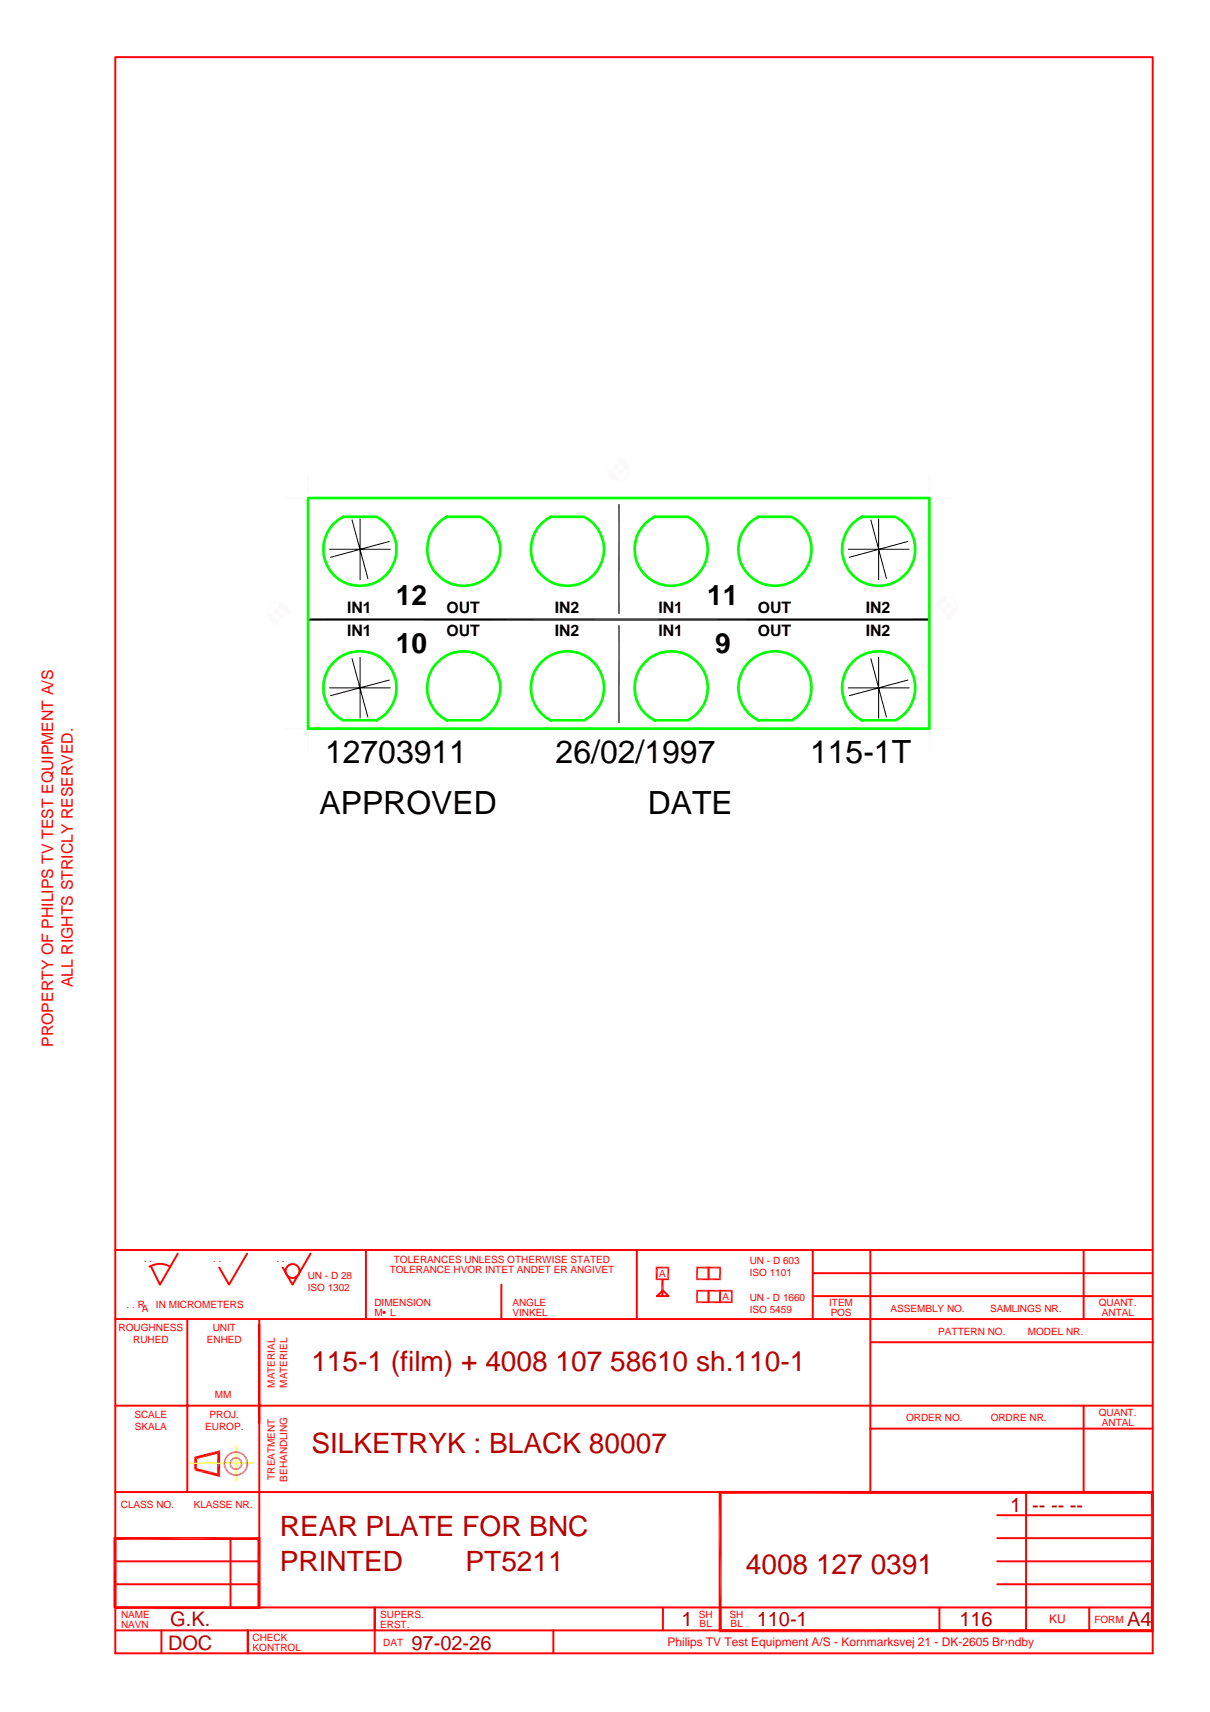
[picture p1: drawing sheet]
<svg xmlns="http://www.w3.org/2000/svg" width="210mm" height="297mm" viewBox="0 0 210 297" stroke-linecap="round" stroke-linejoin="round" font-family="sans-serif">
<path d="M49.4 86.4h3.2M53.4 82.4v3.2M49.4 126.4h3.2M53.4 127.2v3.2" fill="none" stroke="#fafafa" stroke-width=".25"/>
<g fill="#fafafa">
<path d="M46.4 106.5h1l-1 .5z"/>
<path d="M46.4 107l1-.5v.3z"/>
<path d="M46.4 107l1-.2-.7 .7z"/>
<path d="M46.7 107.5l.7-.7 .1 .2z"/>
<path d="M46.7 107.5l.8-.5-.6 .9z"/>
<path d="M47.5 107l.2 .2-.8 .7z"/>
<path d="M47.7 107.2l-.3 1-.5-.3z"/>
<path d="M47.7 107.2l.2 .1-.5 .9z"/>
<path d="M47.9 107.3v1.1l-.5-.2z"/>
<path d="M47.9 107.3l.2 .1-.2 1z"/>
<path d="M48.1 107.4l.3 1.1-.5-.1z"/>
<path d="M48.1 107.4l.3 .1v1z"/>
<path d="M49.4 106.5l.9-.6 .1 .6z"/>
<path d="M49.4 106.2l.9-.3-.9 .6z"/>
<path d="M49.4 106.2l.7-.7 .2 .4z"/>
<path d="M49.2 106l.9-.5-.7 .7z"/>
<path d="M49.8 105.1l.3 .4-.9 .5z"/>
<path d="M49.8 105.1l-.6 .9-.1-.2z"/>
<path d="M49.4 104.8l.4 .3-.7 .7z"/>
<path d="M49.4 104.8l-.3 1-.2-.2z"/>
<path d="M48.9 104.5l.5 .3-.5 .8z"/>
<path d="M48.9 104.5v1.1l-.3-.1z"/>
<path d="M48.4 104.5h.5l-.3 1z"/>
<path d="M48.4 104.5l.2 1h-.2z"/>
<path d="M48.4 106.5l.4 .9-.4 .1z"/>
<path d="M48.4 106.5l.7 .7-.3 .2z"/>
<path d="M48.4 106.5l.9 .4-.2 .3z"/>
<path d="M48.4 106.5h1l-.1 .4z"/>
<path d="M48 105.6l.4-.1v1z"/>
<path d="M47.7 105.8l.3-.2 .4 .9z"/>
<path d="M47.7 105.8l.7 .7-.9-.4z"/>
<path d="M47.5 106.1l.9 .4h-1z"/>
<path d="M48.4 108.4h.5z"/>
<path d="M48.4 108.4l.5-.1z"/>
<path d="M48.9 108.3l.5-.1z"/>
<path d="M48.9 108.3l.5-.2z"/>
<path d="M49.4 108.1l.4-.2z"/>
<path d="M49.7 107.9l.4-.4z"/>
<path d="M50 107.4l.1 .1-.4 .4z"/>
<path d="M50.3 107l-.2 .5-.1-.1z"/>
<path d="M50.2 107l-.2 .4z"/>
<path d="M50.4 106.5l-.1 .5z"/>
<path d="M50.3 106.5l-.1 .5z"/>
<path d="M47.9 104.5h.5z"/>
<path d="M47.4 104.8l.5-.3z"/>
<path d="M47.4 104.8l.5-.2z"/>
<path d="M46.9 105.1l.5-.3z"/>
<path d="M46.9 105.1l.5-.3-.4 .3z"/>
<path d="M46.9 105.1h.1l-.3 .4z"/>
<path d="M46.7 105.5l.3-.4-.3 .4z"/>
<path d="M46.7 105.5l-.3 .4z"/>
<path d="M46.7 105.5l-.2 .5-.1-.1z"/>
<path d="M46.4 105.9l.1 .1-.1 .5z"/>
<path d="M46.5 106l-.1 .5z"/>
<path d="M105.3 81.5h1l-1 .5z"/>
<path d="M105.3 82l1-.5v.2z"/>
<path d="M105.3 82l1-.3-.8 .8z"/>
<path d="M106.3 81.7l.1 .3-.9 .5z"/>
<path d="M105.5 82.5l.9-.5-.5 .9z"/>
<path d="M106.4 82l.2 .2-.7 .7z"/>
<path d="M106.6 82.2l-.3 1-.4-.3z"/>
<path d="M106.6 82.2l.2 .2-.5 .8z"/>
<path d="M106.8 82.4v1l-.5-.2z"/>
<path d="M106.8 82.4l.2 .1-.2 .9z"/>
<path d="M107 82.5l.3 1-.5-.1z"/>
<path d="M107 82.5h.3v1z"/>
<path d="M108.3 81.5l.9-.5 .1 .5z"/>
<path d="M108.2 81.2l1-.2-.9 .5z"/>
<path d="M108.2 81.2l.8-.7 .2 .5z"/>
<path d="M108.1 81l.9-.5-.8 .7z"/>
<path d="M108.7 80.1l.3 .4-.9 .5z"/>
<path d="M108 80.8l.7-.7-.6 .9z"/>
<path d="M108.3 79.7l.4 .4-.7 .7z"/>
<path d="M108.3 79.7l-.3 1.1-.2-.2z"/>
<path d="M107.8 79.6l.5 .1-.5 .9z"/>
<path d="M107.8 79.6v1l-.3-.1z"/>
<path d="M107.3 79.5l.5 .1-.3 .9z"/>
<path d="M107.3 79.5l.2 1h-.2z"/>
<path d="M107.3 81.5l.4 .9-.4 .1z"/>
<path d="M107.3 81.5l.7 .7-.3 .2z"/>
<path d="M107.3 81.5l.9 .4-.2 .3z"/>
<path d="M107.3 81.5h1l-.1 .4z"/>
<path d="M106.9 80.5h.4v1z"/>
<path d="M106.6 80.8l.3-.3 .4 1z"/>
<path d="M106.6 80.8l.7 .7-1-.4z"/>
<path d="M106.3 81.1l1 .4h-1z"/>
<path d="M107.3 83.4h.5z"/>
<path d="M107.3 83.4l.5-.1z"/>
<path d="M107.8 83.3l.5-.1z"/>
<path d="M107.8 83.3l.4-.2 .1 .1z"/>
<path d="M108.2 83.1l.5-.2-.4 .3z"/>
<path d="M108.2 83.1l.4-.3 .1 .1z"/>
<path d="M108.6 82.8l.4-.3-.3 .4z"/>
<path d="M108.9 82.5h.1l-.4 .3z"/>
<path d="M109.2 82l-.2 .5h-.1z"/>
<path d="M109.1 82l-.2 .5z"/>
<path d="M109.3 81.5l-.2 .5z"/>
<path d="M109.2 81.5l-.1 .5z"/>
<path d="M106.8 79.6l.5-.1z"/>
<path d="M106.8 79.6h.5z"/>
<path d="M106.3 79.7l.5-.1z"/>
<path d="M106.3 79.7l.5-.1-.5 .2z"/>
<path d="M105.9 80.1l.4-.4v.1z"/>
<path d="M105.9 80.1l.4-.3z"/>
<path d="M105.9 80.1l-.4 .4z"/>
<path d="M105.9 80.1l-.3 .4h-.1z"/>
<path d="M105.5 80.5h.1l-.3 .5z"/>
<path d="M105.6 80.5l-.3 .5z"/>
<path d="M105.3 81v.5z"/>
<path d="M105.4 81l-.1 .5z"/>
</g>
<path d="M57.2 95.3h10.5M61.1 90.2l2.7 10.2M62.5 90.1v10.5M67.5 93.9l-10.2 2.8" fill="none" stroke="#000" stroke-width=".17"/>
<g fill="#fafafa">
<path d="M165.2 105.5h1l-.1 .5z"/>
<path d="M165.2 105.5l.9 .5-1-.3z"/>
<path d="M165.1 105.7l1 .3-.2 .5z"/>
<path d="M165.1 105.7l.8 .8-.9-.5z"/>
<path d="M165 106l.9 .5-.3 .4z"/>
<path d="M165 106l.6 .9-.7-.7z"/>
<path d="M164.9 106.2l.7 .7-.4 .3z"/>
<path d="M164.7 106.4l.2-.2 .3 1z"/>
<path d="M164.7 106.4l.5 .8-.5 .2z"/>
<path d="M164.4 106.5l.3-.1v1z"/>
<path d="M164.4 106.5l.3 .9-.5 .1z"/>
<path d="M164.2 106.5h.2l-.2 1z"/>
<path d="M162.2 105l1 .5h-1z"/>
<path d="M162.2 105l1 .2v.3z"/>
<path d="M162.4 104.5l.8 .7-1-.2z"/>
<path d="M162.4 104.5l.9 .5-.1 .2z"/>
<path d="M162.8 104.1l.5 .9-.9-.5z"/>
<path d="M162.8 104.1l.6 .7-.1 .2z"/>
<path d="M162.8 104.1l.4-.4 .2 1.1z"/>
<path d="M163.2 103.7l.5 .9-.3 .2z"/>
<path d="M163.2 103.7l.5-.2v1.1z"/>
<path d="M163.7 103.5l.2 1-.2 .1z"/>
<path d="M163.7 103.5h.5l-.3 1z"/>
<path d="M164.2 103.5v1h-.3z"/>
<path d="M164.2 105.5v1l-.4-.1z"/>
<path d="M163.4 106.2l.8-.7-.4 .9z"/>
<path d="M163.2 105.9l1-.4-.8 .7z"/>
<path d="M163.2 105.5h1l-1 .4z"/>
<path d="M164.2 104.5h.3l-.3 1z"/>
<path d="M164.5 104.5l.4 .3-.7 .7z"/>
<path d="M164.2 105.5l.7-.7 .2 .3z"/>
<path d="M164.2 105.5l.9-.4 .1 .4z"/>
<path d="M163.7 107.4h.5z"/>
<path d="M163.7 107.3l.5 .1z"/>
<path d="M163.2 107.2l.5 .2z"/>
<path d="M163.2 107.1l.5 .2-.5-.1z"/>
<path d="M162.8 106.9l.4 .2v.1z"/>
<path d="M162.8 106.9l.4 .2z"/>
<path d="M162.4 106.5l.4 .4z"/>
<path d="M162.4 106.5h.1l.3 .3z"/>
<path d="M162.2 106l.3 .5h-.1z"/>
<path d="M162.2 106l.3 .5z"/>
<path d="M162.2 105.5l.1 .5z"/>
<path d="M164.2 103.5h.5z"/>
<path d="M164.2 103.6l.5-.1z"/>
<path d="M164.7 103.5l.5 .2z"/>
<path d="M164.7 103.6l.5 .1-.1 .1z"/>
<path d="M165.2 103.7l.4 .4-.5-.3z"/>
<path d="M165.1 103.8l.5 .3z"/>
<path d="M165.5 104.1l.4 .4z"/>
<path d="M165.5 104.1l.4 .4h-.1z"/>
<path d="M165.8 104.5h.1l.2 .5z"/>
<path d="M165.8 104.5l.3 .5z"/>
<path d="M166 105l.2 .5z"/>
</g>
<path d="M161.2 82.4v3.2M162 86.4h3.2M161.2 127.2v3.2M162 126.4h3.2" fill="none" stroke="#fafafa" stroke-width=".25"/>
<path d="M20 9.9h180v277h-180zM20 216.9h180M20 228.9h180M32.5 228.9v30M45 228.9v50M20 258.9h180M20 243.9h180M20 278.9h180M20 270.9h25M20 274.9h25M20 282.9h180" fill="none" stroke="#f00" stroke-width=".34"/>
<g fill="#f00">
<path d="M19.9 278.7h24.8l-24.8 .5z"/>
<path d="M19.9 279.2l24.8-.5 .5 .5z"/>
<path d="M44.7 267.2l.5 12-.5-.5z"/>
<path d="M45.2 266.7v12.5l-.5-12z"/>
<path d="M20.2 267.2l25-.5-.5 .5z"/>
<path d="M19.7 266.7h25.5l-25 .5z"/>
<path d="M19.7 266.7l.5 .5v11.8z"/>
<path d="M19.7 266.7l.5 12.3h-.5z"/>
</g>
<path d="M40 266.9v12M28 282.9v4M43 282.9v4v-4" fill="none" stroke="#f00" stroke-width=".34"/>
<g fill="#f00">
<path d="M34 254.7l3.7 .9-3.8-.4z"/>
<path d="M33.9 255.2l3.8 .4 .5 .7z"/>
<path d="M37.7 252.3l.5 4-.5-.7z"/>
<path d="M38.2 251.6v4.7l-.5-4z"/>
<path d="M34.2 253.1l4-1.5-.5 .7z"/>
<path d="M33.7 252.8l4.5-1.2-4 1.5z"/>
<path d="M33.7 252.8l.5 .3v1.9z"/>
<path d="M33.7 252.8l.5 2.2h-.5z"/>
</g>
<g fill="none" stroke="#ff0" stroke-width=".25">
<path d="M33 253.9h1.1M34.4 253.9h.2M34.9 253.9h1.2M36.4 253.9h.2M36.9 253.9h1.2M38.4 253.9h.2M38.9 253.9h1.2M40.4 253.9h.2M40.9 253.9h1.2M41 250.9v.6M41 251.8v.2M41 252.3v1.2"/>
<path d="M41 253.8v.2M41 254.3v1.2M41 255.7v.3M41 256.3v.6M42.4 253.9h.2M42.9 253.9h1.1"/>
</g>
<g fill="#dd6e6e">
<path d="M43 253.4l.1 .5h-.3z"/>
<path d="M42.7 253.5l.3-.1-.2 .5z"/>
<path d="M42.8 252.9l.2 .5-.3 .1z"/>
<path d="M42.5 253l.3-.1-.1 .6z"/>
<path d="M42.5 252.4l.3 .5-.3 .1z"/>
<path d="M42.5 252.4v.6l-.3-.4z"/>
<path d="M42 252.1l.5 .3-.3 .2z"/>
<path d="M42 252.1l.2 .5-.3-.3z"/>
<path d="M41.5 251.9l.5 .2-.1 .2z"/>
<path d="M41.5 251.9l.4 .4-.5-.1z"/>
<path d="M40.9 251.8l.6 .1-.1 .3z"/>
<path d="M40.9 251.8l.5 .4-.5-.1z"/>
<path d="M40.4 251.9l.5-.1v.3z"/>
<path d="M40.4 251.9l.5 .2-.5 .1z"/>
<path d="M39.8 252.1l.6-.2v.3z"/>
<path d="M39.8 252.1l.6 .1-.4 .1z"/>
<path d="M39.4 252.4l.4-.3 .2 .2z"/>
<path d="M39.4 252.4l.6-.1-.4 .3z"/>
<path d="M39.4 252.4l.2 .2-.5 .3z"/>
<path d="M39.1 252.9l.5-.3-.3 .4z"/>
<path d="M39.1 252.9l.2 .1-.4 .4z"/>
<path d="M38.9 253.4l.4-.4-.1 .5z"/>
<path d="M38.9 253.4l.3 .1-.4 .4z"/>
<path d="M39.2 253.5l-.1 .4h-.3z"/>
<path d="M38.8 253.9h.3l-.2 .6z"/>
<path d="M39.1 253.9l.1 .5-.3 .1z"/>
<path d="M38.9 254.5l.3-.1-.1 .6z"/>
<path d="M39.2 254.4l.1 .5-.2 .1z"/>
<path d="M39.1 255l.2-.1 .1 .6z"/>
<path d="M39.3 254.9l.3 .4-.2 .2z"/>
<path d="M39.6 255.3l.2 .5-.4-.3z"/>
<path d="M39.6 255.3l.4 .3-.2 .2z"/>
<path d="M40 255.6l.4 .4-.6-.2z"/>
<path d="M40 255.6l.4 .1v.3z"/>
<path d="M40.4 255.7l.5 .4-.5-.1z"/>
<path d="M40.4 255.7l.5 .1v.3z"/>
<path d="M40.9 255.8l.6 .2-.6 .1z"/>
<path d="M40.9 255.8l.5-.1 .1 .3z"/>
<path d="M41.4 255.7l.6 .1-.5 .2z"/>
<path d="M41.4 255.7l.5-.1 .1 .2z"/>
<path d="M41.9 255.6l.6-.1-.5 .3z"/>
<path d="M41.9 255.6l.3-.3 .3 .2z"/>
<path d="M42.2 255.3l.6-.3-.3 .5z"/>
<path d="M42.5 254.9l.3 .1-.6 .3z"/>
<path d="M42.5 254.9l.5-.4-.2 .5z"/>
<path d="M42.7 254.4l.3 .1-.5 .4z"/>
<path d="M43.1 253.9l-.1 .6-.3-.1z"/>
<path d="M42.8 253.9h.3l-.4 .5z"/>
<path d="M42 253.5l.1 .4h-.3z"/>
<path d="M41.7 253.6l.3-.1-.2 .4z"/>
<path d="M41.7 253.1l.3 .4-.3 .1z"/>
<path d="M41.7 253.1v.5l-.2-.2z"/>
<path d="M41.4 252.9l.3 .2-.2 .3z"/>
<path d="M41.4 252.9l.1 .5-.3-.3z"/>
<path d="M40.9 252.8l.5 .1-.2 .2z"/>
<path d="M40.9 252.8l.3 .3h-.3z"/>
<path d="M40.5 252.9l.4-.1v.3z"/>
<path d="M40.5 252.9l.4 .2h-.3z"/>
<path d="M40.1 253.1l.4-.2 .1 .2z"/>
<path d="M40.1 253.1h.5l-.3 .3z"/>
<path d="M40.1 253.1l.2 .3-.4 .1z"/>
<path d="M39.9 253.5l.4-.1-.2 .2z"/>
<path d="M39.9 253.5l.2 .1-.3 .3z"/>
<path d="M39.8 253.9l.3-.3v.3z"/>
<path d="M39.8 253.9h.3l-.2 .5z"/>
<path d="M40.1 253.9v.4l-.2 .1z"/>
<path d="M39.9 254.4l.2-.1v.4z"/>
<path d="M40.1 254.3l.2 .2-.2 .2z"/>
<path d="M40.3 254.5l.2 .5-.4-.3z"/>
<path d="M40.3 254.5l.3 .2-.1 .3z"/>
<path d="M40.6 254.7l.3 .4-.4-.1z"/>
<path d="M40.6 254.7l.3 .1v.3z"/>
<path d="M40.9 254.8l.5 .2-.5 .1z"/>
<path d="M40.9 254.8l.3-.1 .2 .3z"/>
<path d="M41.2 254.7h.5l-.3 .3z"/>
<path d="M41.2 254.7l.3-.2 .2 .2z"/>
<path d="M41.5 254.5l.5-.1-.3 .3z"/>
<path d="M41.7 254.3l.3 .1-.5 .1z"/>
<path d="M41.7 254.3l.4-.4-.1 .5z"/>
<path d="M41.8 253.9h.3l-.4 .4z"/>
</g>
<path d="M25.9 219.8a3.7 3.7 0 0 1 3.7 0M30.8 217.5l-3.1 5.4-1.6-3.3M42.9 217.5l-3.2 5.4-1.7-3M53.9 217.5l-3.2 5.4-1.7-3M63.5 216.9v12M151 216.9v42M51.5 221.5a1.21 1.21 0 0 0-.3-2.1 1.21 1.21 0 0 0-1.7 1.2 1.21 1.21 0 0 0 1.8 1M87 222.9v6M151 247.9h49M65 282.9v-4v8" fill="none" stroke="#f00" stroke-width=".34"/>
<g fill="#f00">
<path d="M199.6 259.2l.6 24-.6-.5z"/>
<path d="M199.6 259.2l.6-.5v24.5z"/>
<path d="M125.2 259.2l75-.5-.6 .5z"/>
<path d="M124.7 258.7h75.5l-75 .5z"/>
<path d="M124.7 258.7l.5 .5v23.5z"/>
<path d="M124.7 258.7l.5 24-.5 .5z"/>
<path d="M124.7 283.2l.5-.5h74.4z"/>
<path d="M124.7 283.2l74.9-.5 .6 .5z"/>
</g>
<g fill="none" stroke="#f00" stroke-width=".34">
<path d="M110.5 216.9v12M141 224.9h59M141 220.9h59M151.1 232.9h48.9M178 258.9v24M188 243.9v15M115 278.9v4M125 278.9v4M163 278.9v4M173 266.9h27M173 270.9h27M173 274.9h27"/>
<path d="M173 262.9h27M189 278.9v4M96 282.9v4"/>
</g>
<path d="M122.9 219.8v2.3" fill="none" stroke="#f00" stroke-width=".3"/>
<path d="M121.1 220.1l2-.3-.3 .3z" fill="#f00"/>
<path d="M120.8 219.9h2.3M120.9 219.8v2.3" fill="none" stroke="#f00" stroke-width=".3"/>
<path d="M120.8 222.1l.3-.3h1.7z" fill="#f00"/>
<path d="M124.9 219.8v2.3M120.8 222h2.3" fill="none" stroke="#f00" stroke-width=".3"/>
<path d="M123.1 220.1l2-.3-.3 .3z" fill="#f00"/>
<path d="M122.8 219.9h2.3M122.9 219.8v2.3" fill="none" stroke="#f00" stroke-width=".3"/>
<path d="M123.1 221.8h1.7l-2 .3z" fill="#f00"/>
<path d="M122.8 222h2.3" fill="none" stroke="#f00" stroke-width=".3"/>
<path d="M124.8 224.1l.3 2-.3-.3z" fill="#f00"/>
<path d="M124.9 223.8v2.3" fill="none" stroke="#f00" stroke-width=".3"/>
<path d="M123.1 224.1l2-.3-.3 .3z" fill="#f00"/>
<path d="M122.8 224h2.3" fill="none" stroke="#f00" stroke-width=".3"/>
<path d="M122.8 223.8l.3 .3v1.7z" fill="#f00"/>
<path d="M122.9 223.8v2.3" fill="none" stroke="#f00" stroke-width=".3"/>
<path d="M123.1 225.8h1.7l-2 .3z" fill="#f00"/>
<path d="M122.8 225.9h2.3" fill="none" stroke="#f00" stroke-width=".3"/>
<path d="M122.8 224.1l.3 2-.3-.3z" fill="#f00"/>
<path d="M122.9 223.8v2.3" fill="none" stroke="#f00" stroke-width=".3"/>
<path d="M121.1 224.1l2-.3-.3 .3z" fill="#f00"/>
<path d="M120.8 224h2.3" fill="none" stroke="#f00" stroke-width=".3"/>
<path d="M120.8 223.8l.3 .3v1.7z" fill="#f00"/>
<path d="M120.9 223.8v2.3" fill="none" stroke="#f00" stroke-width=".3"/>
<path d="M120.8 226.1l.3-.3h1.7z" fill="#f00"/>
<path d="M113.7 219.9h2.4M115.9 219.8v2.3M113.7 222h2.4M120.8 225.9h2.3" fill="none" stroke="#f00" stroke-width=".3"/>
<path d="M114.9 221.9v3" fill="none" stroke="#f00" stroke-width=".38"/>
<path d="M113.9 219.8v2.3M115 223.9l1 1h-2z" fill="none" stroke="#f00" stroke-width=".34"/>
<path d="M114.1 220.1l2-.3-.3 .3z" fill="#f00"/>
<path d="M126.9 223.8v2.3" fill="none" stroke="#f00" stroke-width=".3"/>
<path d="M126.8 224.1l.3 2-.3-.3z" fill="#f00"/>
<path d="M124.8 225.9h2.3M124.9 223.8v2.3" fill="none" stroke="#f00" stroke-width=".3"/>
<path d="M124.8 223.8l.3 .3v1.7z" fill="#f00"/>
<path d="M124.8 224h2.3" fill="none" stroke="#f00" stroke-width=".3"/>
<path d="M141 216.9v12M188 216.9v12" fill="none" stroke="#f00" stroke-width=".34"/>
<path d="M53.4 107.5h107.8" fill="none" stroke="#000" stroke-width=".38"/>
<path d="M107.4 87.5v19M107.4 108.5v17" fill="none" stroke="#000" stroke-width=".21"/>
<g fill="none" stroke="#0f0" stroke-width=".47">
<path d="M53.4 86.4h107.8v40h-107.8zM57.9 90.8l1.6-1.1h5.8a6.3 6.3 0 0 1 2.4 9.1 6.3 6.3 0 0 1-9.3 1.4 6.3 6.3 0 0 1-.5-9.4zM76 90.8l.7-.6 .8-.5h5.8a6.3 6.3 0 0 1 2.4 9.1 6.3 6.3 0 0 1-9.3 1.4 6.3 6.3 0 0 1-.4-9.4zM94 90.8l1.6-1.1h5.7a6.3 6.3 0 0 1 2.4 9.1 6.3 6.3 0 0 1-9.3 1.4 6.3 6.3 0 0 1-.4-9.4zM112 90.8l1.6-1.1h5.7a6.3 6.3 0 0 1 2.4 9.1 6.3 6.3 0 0 1-9.3 1.4 6.3 6.3 0 0 1-.4-9.4zM129.9 90.8l1.7-1.1h5.7a6.3 6.3 0 0 1 2.4 9.1 6.3 6.3 0 0 1-9.3 1.4 6.3 6.3 0 0 1-.5-9.4zM147.9 90.8l1.6-1.1h5.8a6.3 6.3 0 0 1 2.4 9.1 6.3 6.3 0 0 1-9.3 1.4 6.3 6.3 0 0 1-.5-9.4zM58 114.9a6.3 6.3 0 0 1 9.6 .7 6.3 6.3 0 0 1-2.3 9.4h-5.8a6.3 6.3 0 0 1-1.5-10.1zM76 114.9a6.3 6.3 0 0 1 9.6 .7 6.3 6.3 0 0 1-2.3 9.4h-5.8a6.3 6.3 0 0 1-1.5-10.1zM94 114.9a6.3 6.3 0 0 1 9.6 .7 6.3 6.3 0 0 1-2.3 9.4h-5.8a6.4 6.4 0 0 1-1.5-10.1zM112 114.9a6.3 6.3 0 0 1 9.6 .7 6.3 6.3 0 0 1-2.3 9.4h-5.7a6.3 6.3 0 0 1-1.6-10.1zM129.9 114.9a6.3 6.3 0 0 1 9.7 .7 6.3 6.3 0 0 1-2.2 9.4h-5.8a6.3 6.3 0 0 1-1.7-10.1z"/>
<path d="M147.9 114.9a6.4 6.4 0 0 1 9.7 .7 6.4 6.4 0 0 1-2.3 9.4h-5.8a6.3 6.3 0 0 1-1.6-10.1z"/>
</g>
<path d="M147.2 95.3h10.5M151.1 90.2l2.7 10.2M152.4 90.1v10.5M157.5 93.9l-10.2 2.8M57.2 119.3h10.5M61.1 114.3l2.7 10.1M62.5 114.1v10.5M67.5 118l-10.2 2.7M147.2 119.3h10.5M151.1 114.3l2.7 10.1M152.4 114.1v10.5M157.5 118l-10.2 2.7" fill="none" stroke="#000" stroke-width=".17"/>
<g font-size="5.5">
<text x="56.4" y="132.4">12703911</text>
<text x="96.4" y="132.4">26/02/1997</text>
<text x="140.5" y="132.4">115-1T</text>
<text x="55.4" y="141.2">APPROVED</text>
<text x="112.4" y="141.2">DATE</text>
</g>
<g font-size="4.9">
<text x="68.7" y="105">12</text>
<text x="122.7" y="105">11</text>
<text x="68.7" y="113.4">10</text>
<text x="124" y="113.4">9</text>
</g>
<g font-size="4.9" fill="#b80000">
<text x="54" y="237.8">115-1 (film) + 4008 107 58610 sh.110-1</text>
<text x="54" y="252.1">SILKETRYK : BLACK 80007</text>
<text x="48.6" y="266.6">REAR PLATE FOR BNC</text>
<text x="48.6" y="272.5">PRINTED</text>
<text x="80.8" y="272.5">PT5211</text>
<text x="129.4" y="273">4008 127 0391</text>
</g>
<g font-size="3.5" fill="#b80000">
<text x="175.2" y="262.4">1 -- -- --</text>
<text x="29.2" y="286.3">DOC</text>
<text x="29.5" y="282.1">G.K.</text>
<text x="71.4" y="286.3">97-02-26</text>
<text x="118.2" y="282.1">1</text>
<text x="131.3" y="282.1">110-1</text>
<text x="166.5" y="282.1">116</text>
<text x="195.5" y="282.1">A4</text>
</g>
<g font-size="2.8">
<text x="60.2" y="106.4">IN1</text>
<text x="77.4" y="106.4">OUT</text>
<text x="96.2" y="106.4">IN2</text>
<text x="114.2" y="106.4">IN1</text>
<text x="131.4" y="106.4">OUT</text>
<text x="150.2" y="106.4">IN2</text>
<text x="60.2" y="110.4">IN1</text>
<text x="77.4" y="110.4">OUT</text>
<text x="96.2" y="110.4">IN2</text>
<text x="114.2" y="110.4">IN1</text>
<text x="131.4" y="110.4">OUT</text>
<text x="150.2" y="110.4">IN2</text>
</g>
<g font-size="2.8" fill="#f00">
<text x="12.7" y="171.3" transform="rotate(-90 12.7 171.3)">ALL RIGHTS STRICLY RESERVED.</text>
<text x="9.2" y="181.6" transform="rotate(-90 9.2 181.6)">PROPERTY OF PHILIPS TV TEST EQUIPMENT A/S</text>
</g>
<g font-size="2.1" fill="#f00">
<text x="182" y="281.7">KU</text>
<text x="115.8" y="285.7">Philips TV Test Equipment A/S - Kornmarksvej 21 - DK-2605 Br›ndby</text>
</g>
<g font-size="1.7" fill="#f00">
<text x="24.9" y="218.9">. .</text>
<text x="37" y="218.9">. .</text>
<text x="48" y="218.9">. .</text>
<text x="53.4" y="221.9">UN - D 28</text>
<text x="67.6" y="220.9">TOLERANCE HVOR INTET ANDET ER ANGIVET</text>
<text x="68.3" y="219.2">TOLERANCES UNLESS OTHERWISE STATED</text>
<text x="114.3" y="221.6">A</text>
<text x="130" y="219.4">UN - D 603</text>
<text x="130" y="221.5">ISO 1101</text>
<text x="22" y="226.9">. . R</text>
<text x="24.6" y="227.7">A</text>
<text x="27.1" y="226.9">IN MICROMETERS</text>
<text x="53.4" y="224.1">ISO 1302</text>
<text x="64.9" y="226.6">DIMENSION</text>
<text x="88.9" y="226.7">ANGLE</text>
<text x="125.3" y="225.5">A</text>
<text x="130" y="225.7">UN - D 1660</text>
<text x="130" y="227.9">ISO 5459</text>
<text x="143.8" y="226.7">ITEM</text>
<text x="154.5" y="227.6">ASSEMBLY NO.</text>
<text x="171.8" y="227.6">SAMLINGS NR.</text>
<text x="190.6" y="226.6">QUANT.</text>
<text x="20.6" y="230.9">ROUGHNESS</text>
<text x="23.1" y="233.1">RUHED</text>
<text x="35.9" y="233.1">ENHED</text>
<text x="36.9" y="230.9">UNIT</text>
<text x="64.9" y="228.4">M•L</text>
<text x="88.9" y="228.4">VINKEL</text>
<text x="144.1" y="228.4">POS</text>
<text x="162.8" y="231.5">PATTERN NO.</text>
<text x="178.3" y="231.5">MODEL NR.</text>
<text x="191.1" y="228.4">ANTAL</text>
<text x="23.3" y="245.9">SCALE</text>
<text x="36.4" y="245.9">PROJ.</text>
<text x="37.3" y="242.6">MM</text>
<text x="47.7" y="240.8" transform="rotate(-90 47.7 240.8)">MATERIAL</text>
<text x="49.8" y="240.8" transform="rotate(-90 49.8 240.8)">MATERIEL</text>
<text x="190.6" y="245.6">QUANT.</text>
<text x="23.4" y="248.1">SKALA</text>
<text x="35.6" y="248.1">EUROP.</text>
<text x="157.2" y="246.5">ORDER NO.</text>
<text x="171.9" y="246.5">ORDRE NR.</text>
<text x="191.1" y="247.4">ANTAL</text>
<text x="47.7" y="256.7" transform="rotate(-90 47.7 256.7)">TREATMENT</text>
<text x="49.8" y="257.1" transform="rotate(-90 49.8 257.1)">BEHANDLING</text>
<text x="21" y="261.6">CLASS NO.</text>
<text x="33.6" y="261.6">KLASSE NR.</text>
<text x="21" y="280.7">NAME</text>
<text x="66" y="280.7">SUPERS.</text>
<text x="121.2" y="280.7">SH</text>
<text x="126.6" y="280.7">SH</text>
<text x="189.9" y="281.5">FORM</text>
<text x="21" y="282.5">NAVN</text>
<text x="43.8" y="284.7">CHECK</text>
<text x="43.8" y="286.5">KONTROL</text>
<text x="66" y="282.5">ERST.</text>
<text x="66.5" y="285.6">DAT</text>
<text x="121.4" y="282.3">BL</text>
<text x="126.7" y="282.3">BL</text>
</g>
</svg>
